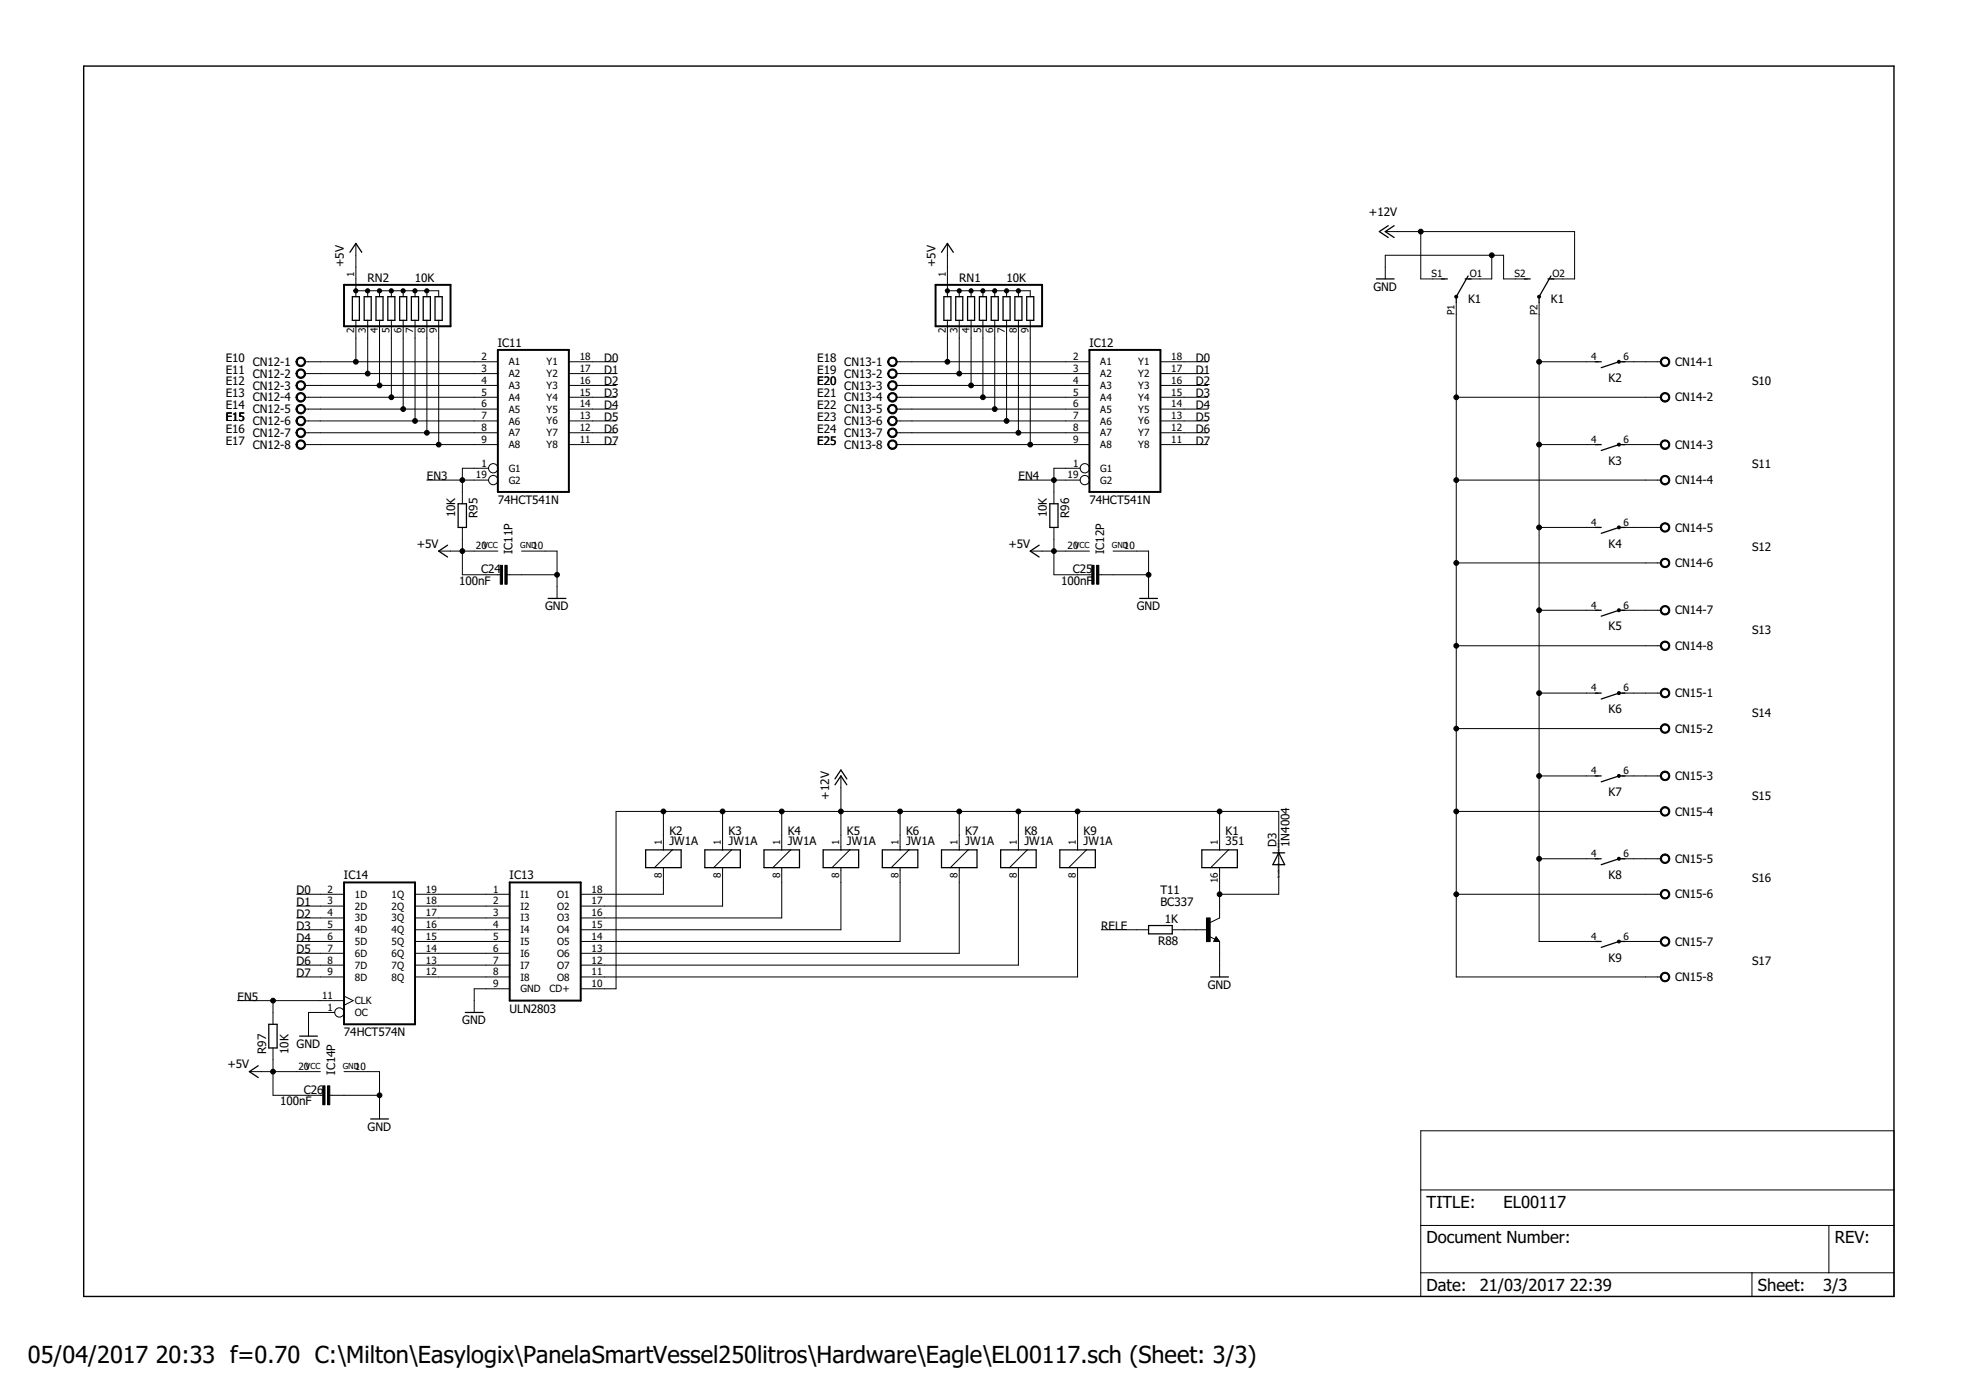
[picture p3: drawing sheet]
<svg xmlns="http://www.w3.org/2000/svg" width="297mm" height="210mm" viewBox="0 0 297 210" stroke-linecap="round" stroke-linejoin="round" font-family="sans-serif">
<path d="M12.6 9.9h272v184.9h-272z" fill="none" stroke="#000" stroke-width=".21"/>
<g fill="none" stroke="#000" stroke-width=".15">
<path d="M53.5 36.6v8M142.3 36.6v8M208.1 34.8h28.5v7.1h-3.6M213.5 34.8v7.1h3.5M224.1 38.4v3.5h-3.5M45.8 54.4h29M45.8 56.1h29M45.8 57.9h29M45.8 59.7h29M53.5 48.1v6.3M53.5 43.7h12.4v.9M55.2 43.7v.9"/>
<path d="M55.2 48.1v8M57 43.7v.9M57 48.1v9.8M58.8 43.7v.9M58.8 48.1v11.6M60.6 43.7v.9M60.6 48.1v13.4M62.4 43.7v.9M62.4 48.1v15.1M64.1 43.7v.9M64.1 48.1v16.9M65.9 48.1v18.7"/>
<path d="M85.5 54.4h7.1M85.5 56.1h7.1M85.5 57.9h7.1M85.5 59.7h7.1M134.7 54.4h29M134.7 56.1h29M134.7 57.9h29M134.7 59.7h29M142.3 43.7h12.5v.9M142.3 48.1v6.3M144.1 43.7v.9M144.1 48.1v8"/>
<path d="M145.9 43.7v.9M145.9 48.1v9.8M147.7 43.7v.9M147.7 48.1v11.6M149.5 43.7v.9M149.5 48.1v13.4M151.2 43.7v.9M151.2 48.1v15.1M153 43.7v.9M153 48.1v16.9M154.8 48.1v18.7M174.3 54.4h7.2"/>
<path d="M174.3 56.1h7.2M174.3 57.9h7.2M174.3 59.7h7.2M208.1 41.9v-3.5h17.8v3.5h3.6M218.8 59.7h30.8M218.8 45.5v101.3h30.8M231.2 54.4h8.9M231.2 45.5v96h8.9M243.7 54.4h5.9M45.8 61.5h29M45.8 63.2h29M45.8 65h29"/>
<path d="M45.8 66.8h29M64.1 72.1h9.3M69.5 79.2v7.2h5.6M73.4 70.4h-3.9v5.3M85.5 61.5h7.1M85.5 63.2h7.1M85.5 65h7.1M85.5 66.8h7.1M134.7 61.5h29M134.7 63.2h29M134.7 65h29M134.7 66.8h29"/>
<path d="M153 72.1h9.3M158.3 79.2v7.2h5.7M162.3 70.4h-4v5.3M174.3 61.5h7.2M174.3 63.2h7.2M174.3 65h7.2M174.3 66.8h7.2M218.8 72.1h30.8M231.2 66.8h8.9M231.2 79.2h8.9M243.7 66.8h5.9M243.7 79.2h5.9"/>
<path d="M65.9 82.8h8.9M76.2 86.4h7.5M78.4 82.8h5.3v7.1M154.8 82.8h8.9M165.1 86.4h7.5M167.2 82.8h5.4v7.1M218.8 84.6h30.8M218.8 97h30.8M231.2 91.7h8.9M243.7 91.7h5.9M126.3 116.6v11.1M218.8 109.5h30.8"/>
<path d="M231.2 104.1h8.9M231.2 116.6h8.9M243.7 104.1h5.9M243.7 116.6h5.9M44.6 134.4h7.1M44.6 136.1h7.1M44.6 137.9h7.1M44.6 139.7h7.1M62.4 134.4h14.2M62.4 136.1h14.2M62.4 137.9h14.2M62.4 139.7h14.2"/>
<path d="M99.7 130.4v4h-12.5M99.7 121.9v5.8M101 127.7l-2.7 2.7M108.6 130.4v5.7h-21.4M108.6 121.9v5.8M109.9 127.7l-2.7 2.7M117.5 130.4v7.5h-30.3M117.5 121.9v5.8M118.8 127.7l-2.7 2.7M126.3 130.4v9.3h-39.1M127.7 127.7l-2.7 2.7M135.2 130.4v11.1h-48"/>
<path d="M135.2 121.9v5.8M136.6 127.7l-2.7 2.7M144.1 121.9v5.8M144.1 130.4v12.8h-56.9M145.5 127.7l-2.7 2.7M153 121.9v5.8M153 130.4v14.6h-65.8M154.3 127.7l-2.6 2.7M161.9 130.4v16.4h-74.7M161.9 121.9v5.8M163.2 127.7l-2.6 2.7M165.5 139.7h7.1"/>
<path d="M176.1 139.7h5.4M183.2 134.4h8.9v-12.5h-99.5v26.7h-5.4M183.2 121.9v5.8M183.2 130.4v7.5l-1.4 .7M184.6 127.7l-2.7 2.7M218.8 121.9h30.8M218.8 134.4h30.8M231.2 129h8.9M243.7 129h5.9M35.7 150.3h16M41 150.3v3.6M41 157.5v7.1h7.5"/>
<path d="M44.6 141.5h7.1M44.6 146.8h7.1M44.6 143.2h7.1M44.6 145h7.1M50.3 152.1h-3.9v3.6M51.7 149.7l1.4 .6-1.4 .7M62.4 141.5h14.2M62.4 146.8h14.2M62.4 143.2h14.2M62.4 145h14.2M76.6 148.6h-5.4v3.5M181.7 140.7l.8 .4"/>
<path d="M182.7 140.8l.5 .7h-.8zM183.2 141.5v5.3M243.7 141.5h5.9M37.5 161h10.6M49.6 164.6h7.4M51.7 161h5.3v7.1M213.5 169.9h71.1v24.9h-71.1zM213.5 178.8h71.1M213.5 184.1h71.1M213.5 191.2h71.1M263.2 191.2v3.6M274.8 184.1v7.1"/>
<circle cx="74.1" cy="72.1" r=".7"/>
<circle cx="74.1" cy="70.4" r=".7"/>
<circle cx="163" cy="72.1" r=".7"/>
<circle cx="163" cy="70.4" r=".7"/>
<circle cx="51" cy="152.1" r=".7"/>
</g>
<path d="M51.7 42.8h16v6.2h-16zM74.8 52.6h10.7v21.3h-10.7zM140.6 42.8h16v6.2h-16zM163.7 52.6h10.6v21.3h-10.6zM51.7 132.6h10.7v21.3h-10.7zM76.6 132.6h10.6v17.7h-10.6z" fill="none" stroke="#000" stroke-width=".3"/>
<g fill="none" stroke="#000" stroke-width=".19">
<path d="M52.6 37.9l.9-1.3 .9 1.3M141.5 37.9l.8-1.3 .9 1.3M208.6 33.9l-1.4 .9 1.4 .9M209.5 33.9l-1.4 .9 1.4 .9M52.9 44.6h1.1v3.5h-1.1zM54.7 44.6h1.1v3.5h-1.1zM56.5 44.6h1.1v3.5h-1.1zM58.3 44.6h1v3.5h-1zM60 44.6h1.1v3.5h-1.1zM61.8 44.6h1.1v3.5h-1.1zM63.6 44.6h1.1v3.5h-1.1zM65.4 44.6h1v3.5h-1z"/>
<path d="M141.8 44.6h1.1v3.5h-1.1zM143.6 44.6h1.1v3.5h-1.1zM145.4 44.6h1v3.5h-1zM147.2 44.6h1v3.5h-1zM148.9 44.6h1.1v3.5h-1.1zM150.7 44.6h1.1v3.5h-1.1zM152.5 44.6h1v3.5h-1zM154.3 44.6h1v3.5h-1zM206.8 41.9h2.7M216.6 41.9h.9M220.1 41.9h.9M220.6 41.5l-1.8 3.1v.9"/>
<path d="M229 41.9h.9M232.6 41.9h.9M233 41.5l-1.8 3.1v.9M239.7 54.4h.9M244.1 54.4h-.9l-2.6 .8M68.8 75.7h1.3v3.5h-1.3zM157.7 75.7h1.3v3.5h-1.3zM239.7 79.2h.9M239.7 66.8h.9M244.1 79.2h-.9l-2.6 .9M244.1 66.8h-.9l-2.6 .9M67.2 81.9l-1.3 .9 1.3 .9"/>
<path d="M82.4 89.9h2.6M156.1 81.9l-1.3 .9 1.3 .9M171.2 89.9h2.7M239.7 91.7h.9M244.1 91.7h-.9l-2.6 .9M125.5 117.9l.8-1.3 .9 1.3M125.5 117l.8-1.3 .9 1.3M239.7 104.1h.9M239.7 116.6h.9M244.1 104.1h-.9l-2.6 .9M244.1 116.6h-.9l-2.6 .9M97 127.7h5.3v2.7h-5.3z"/>
<path d="M105.9 127.7h5.3v2.7h-5.3zM114.8 127.7h5.3v2.7h-5.3zM123.7 127.7h5.3v2.7h-5.3zM132.6 127.7h5.3v2.7h-5.3zM141.5 127.7h5.3v2.7h-5.3zM150.3 127.7h5.4v2.7h-5.4zM159.2 127.7h5.4v2.7h-5.4zM172.6 139.1h3.5v1.2h-3.5zM180.6 127.7h5.3v2.7h-5.3zM191.2 128.1h1.8M192.1 128.1l.9 1.8h-1.8zM239.7 129h.9"/>
<path d="M244.1 129h-.9l-2.6 .9M40.4 153.9h1.2v3.6h-1.2zM45 155.7h2.7M69.9 152.1h2.7M181.9 146.8h2.7M182.7 141.1l.1 .2h-.3l.2-.4 .4 .5h-.6M239.7 141.5h.9M244.1 141.5h-.9l-2.6 .8M38.8 160.1l-1.3 .9 1.3 .9M55.7 168.1h2.7"/>
</g>
<g fill="#000" stroke="#000" stroke-width=".15">
<path d="M44.6 53.9a.72 .72 0 0 1 1.2 .1 .72 .72 0 0 1-.4 1.1 .72 .72 0 0 1-.9-.7h.2a.54 .54 0 0 1 .7-.5 .54 .54 0 0 1 .1 .9 .54 .54 0 0 1-.8-.3v-.1h-.2z" fill-rule="evenodd"/>
<path d="M44.6 55.7a.72 .72 0 0 1 1.2 .1 .72 .72 0 0 1-.4 1 .72 .72 0 0 1-.9-.7h.2a.54 .54 0 0 1 .7-.4 .54 .54 0 0 1 .1 .9 .54 .54 0 0 1-.8-.3v-.2h-.2z" fill-rule="evenodd"/>
<path d="M44.6 57.4a.72 .72 0 0 1 1.2 .1 .72 .72 0 0 1-.4 1.1 .72 .72 0 0 1-.9-.7h.2a.54 .54 0 0 1 .7-.4 .54 .54 0 0 1 .1 .9 .54 .54 0 0 1-.8-.3v-.2h-.2z" fill-rule="evenodd"/>
<path d="M44.6 59.2a.72 .72 0 0 1 1.2 .1 .72 .72 0 0 1-.4 1.1 .72 .72 0 0 1-.9-.7h.2a.54 .54 0 0 1 .7-.5 .54 .54 0 0 1 .1 .9 .54 .54 0 0 1-.8-.2v-.2h-.2z" fill-rule="evenodd"/>
<path d="M53.2 43.5l.4-.1 .2 .3-.1 .2-.3 .1-.3-.3h.4h-.4z" fill-rule="evenodd"/>
<path d="M55 43.5l.3-.1 .3 .3-.1 .2-.4 .1-.2-.3h.4h-.4z" fill-rule="evenodd"/>
<path d="M56.7 43.5l.4-.1 .2 .3v.2l-.4 .1-.2-.3h.3h-.3z" fill-rule="evenodd"/>
<path d="M58.5 43.5l.4-.1 .2 .3v.2l-.4 .1-.2-.3h.3h-.3z" fill-rule="evenodd"/>
<path d="M60.3 43.5l.4-.1 .2 .3-.1 .2-.3 .1-.2-.3h.3h-.3z" fill-rule="evenodd"/>
<path d="M62.1 43.5l.3-.1 .3 .3-.1 .2-.3 .1-.3-.3h.4h-.4z" fill-rule="evenodd"/>
<path d="M63.9 43.5l.3-.1 .3 .3-.1 .2-.4 .1-.2-.3h.4h-.4z" fill-rule="evenodd"/>
<path d="M133.5 53.9a.71 .71 0 0 1 1.2 .1 .71 .71 0 0 1-.4 1.1 .71 .71 0 0 1-.9-.7h.1a.54 .54 0 0 1 .8-.6 .54 .54 0 0 1 .2 .9 .54 .54 0 0 1-.9-.2l-.1-.1h-.1z" fill-rule="evenodd"/>
<path d="M133.5 55.7a.71 .71 0 0 1 1.2 .1 .71 .71 0 0 1-.4 1 .71 .71 0 0 1-.9-.7h.1a.54 .54 0 0 1 .8-.5 .54 .54 0 0 1 .2 .9 .54 .54 0 0 1-.9-.2l-.1-.2h-.1z" fill-rule="evenodd"/>
<path d="M133.5 57.4a.71 .71 0 0 1 1.2 .1 .71 .71 0 0 1-.4 1.1 .71 .71 0 0 1-.9-.7h.1a.54 .54 0 0 1 .8-.5 .54 .54 0 0 1 .2 .9 .54 .54 0 0 1-.9-.2l-.1-.2h-.1z" fill-rule="evenodd"/>
<path d="M133.5 59.2a.71 .71 0 0 1 1.2 .1 .71 .71 0 0 1-.4 1.1 .71 .71 0 0 1-.9-.7h.1a.54 .54 0 0 1 .8-.5 .54 .54 0 0 1 .2 .8 .54 .54 0 0 1-.9-.1l-.1-.2h-.1z" fill-rule="evenodd"/>
<path d="M142.1 43.5l.4-.1 .2 .3-.1 .2-.3 .1-.3-.3h.4h-.4z" fill-rule="evenodd"/>
<path d="M143.9 43.5l.3-.1 .2 .3v.2l-.4 .1-.2-.3h.4h-.4z" fill-rule="evenodd"/>
<path d="M145.6 43.5l.4-.1 .2 .3v.2l-.4 .1-.2-.3h.3h-.3z" fill-rule="evenodd"/>
<path d="M147.4 43.5l.4-.1 .2 .3-.1 .2-.3 .1-.2-.3h.3h-.3z" fill-rule="evenodd"/>
<path d="M149.2 43.5l.4-.1 .2 .3-.1 .2-.3 .1-.3-.3h.4h-.4z" fill-rule="evenodd"/>
<path d="M151 43.5l.3-.1 .3 .3-.1 .2-.4 .1-.2-.3h.4h-.4z" fill-rule="evenodd"/>
<path d="M152.8 43.5l.3-.1 .2 .3v.2l-.4 .1-.2-.3h.4h-.4z" fill-rule="evenodd"/>
<path d="M218.6 44.4l.2-.1 .1 .1 .1 .2-.1 .1h-.3z" fill-rule="evenodd"/>
<path d="M231.1 44.4l.1-.1 .2 .1 .1 .2-.1 .1h-.3z" fill-rule="evenodd"/>
<path d="M243.1 54.2l.1-.1 .2 .1v.3h-.3z" fill-rule="evenodd"/>
<path d="M249.6 53.9a.72 .72 0 0 1 1.2 .1 .72 .72 0 0 1-.4 1.1 .72 .72 0 0 1-1-.7h.2a.54 .54 0 0 1 .8-.5 .54 .54 0 0 1 .1 .9 .54 .54 0 0 1-.8-.3l-.1-.1h-.2z" fill-rule="evenodd"/>
<path d="M249.6 59.2a.72 .72 0 0 1 1.2 .1 .72 .72 0 0 1-.4 1.1 .72 .72 0 0 1-1-.7h.2a.54 .54 0 0 1 .8-.5 .54 .54 0 0 1 .1 .9 .54 .54 0 0 1-.8-.2l-.1-.2h-.2z" fill-rule="evenodd"/>
<path d="M44.6 61a.72 .72 0 0 1 1.2 .1 .72 .72 0 0 1-.4 1.1 .72 .72 0 0 1-.9-.7h.2a.54 .54 0 0 1 .7-.5 .54 .54 0 0 1 .1 .9 .54 .54 0 0 1-.8-.2v-.2h-.2z" fill-rule="evenodd"/>
<path d="M44.6 62.8a.72 .72 0 0 1 1.2 0 .72 .72 0 0 1-.4 1.1 .72 .72 0 0 1-.9-.7h.2a.54 .54 0 0 1 .7-.4 .54 .54 0 0 1 .1 .9 .54 .54 0 0 1-.8-.3v-.2h-.2z" fill-rule="evenodd"/>
<path d="M44.6 64.6a.72 .72 0 0 1 1.2 0 .72 .72 0 0 1-.4 1.1 .72 .72 0 0 1-.9-.7h.2a.54 .54 0 0 1 .8-.4 .54 .54 0 0 1 .1 .9 .54 .54 0 0 1-.9-.3v-.2h-.2z" fill-rule="evenodd"/>
<path d="M44.6 66.3a.72 .72 0 0 1 1.2 .1 .72 .72 0 0 1-.4 1.1 .72 .72 0 0 1-.9-.7h.2a.54 .54 0 0 1 .8-.4 .54 .54 0 0 1 .1 .9 .54 .54 0 0 1-.9-.3v-.2h-.2z" fill-rule="evenodd"/>
<path d="M133.5 61a.71 .71 0 0 1 1.2 .1 .71 .71 0 0 1-.4 1 .71 .71 0 0 1-.9-.6h.1a.54 .54 0 0 1 .8-.6 .54 .54 0 0 1 .2 .9 .54 .54 0 0 1-.9-.1l-.1-.2h-.1z" fill-rule="evenodd"/>
<path d="M133.5 62.8a.71 .71 0 0 1 1.2 .1 .71 .71 0 0 1-.4 1 .71 .71 0 0 1-.9-.7h.1a.54 .54 0 0 1 .8-.5 .54 .54 0 0 1 .2 .9 .54 .54 0 0 1-.9-.2l-.1-.2h-.1z" fill-rule="evenodd"/>
<path d="M133.5 64.6a.71 .71 0 0 1 1.2 0 .71 .71 0 0 1-.4 1.1 .71 .71 0 0 1-.9-.7h.1a.54 .54 0 0 1 .8-.5 .54 .54 0 0 1 .2 .9 .54 .54 0 0 1-.9-.2l-.1-.2h-.1z" fill-rule="evenodd"/>
<path d="M133.5 66.3a.71 .71 0 0 1 1.2 .1 .71 .71 0 0 1-.4 1.1 .71 .71 0 0 1-.9-.7h.1a.54 .54 0 0 1 .8-.5 .54 .54 0 0 1 .2 .9 .54 .54 0 0 1-.9-.2l-.1-.2h-.1z" fill-rule="evenodd"/>
<path d="M249.6 66.3a.72 .72 0 0 1 1.2 .1 .72 .72 0 0 1-.4 1.1 .72 .72 0 0 1-1-.7h.2a.54 .54 0 0 1 .8-.4 .54 .54 0 0 1 .1 .9 .54 .54 0 0 1-.8-.3l-.1-.2h-.2z" fill-rule="evenodd"/>
<path d="M249.6 71.7a.72 .72 0 0 1 1.2 0 .72 .72 0 0 1-.4 1.1 .72 .72 0 0 1-1-.7h.2a.54 .54 0 0 1 .8-.4 .54 .54 0 0 1 .1 .9 .54 .54 0 0 1-.8-.3l-.1-.2h-.2z" fill-rule="evenodd"/>
<path d="M249.6 78.8a.72 .72 0 0 1 1.2 .1 .72 .72 0 0 1-.4 1 .72 .72 0 0 1-1-.7h.2a.54 .54 0 0 1 .8-.4 .54 .54 0 0 1 .1 .9 .54 .54 0 0 1-.8-.3l-.1-.2h-.2z" fill-rule="evenodd"/>
<path d="M249.6 84.1a.72 .72 0 0 1 1.2 .1 .72 .72 0 0 1-.4 1.1 .72 .72 0 0 1-1-.7h.2a.54 .54 0 0 1 .8-.5 .54 .54 0 0 1 .1 .9 .54 .54 0 0 1-.8-.2l-.1-.2h-.2z" fill-rule="evenodd"/>
<path d="M249.6 91.2a.72 .72 0 0 1 1.2 .1 .72 .72 0 0 1-.4 1.1 .72 .72 0 0 1-1-.7h.2a.54 .54 0 0 1 .8-.5 .54 .54 0 0 1 .1 .9 .54 .54 0 0 1-.8-.2l-.1-.2h-.2z" fill-rule="evenodd"/>
<path d="M249.6 96.6a.72 .72 0 0 1 1.2 0 .72 .72 0 0 1-.4 1.1 .72 .72 0 0 1-1-.7h.2a.54 .54 0 0 1 .8-.4 .54 .54 0 0 1 .1 .9 .54 .54 0 0 1-.8-.3l-.1-.2h-.2z" fill-rule="evenodd"/>
<path d="M243.1 116.4h.3v.3l-.2 .1-.1-.1z" fill-rule="evenodd"/>
<path d="M249.6 103.7a.72 .72 0 0 1 1.2 0 .72 .72 0 0 1-.4 1.1 .72 .72 0 0 1-1-.7h.2a.54 .54 0 0 1 .8-.4 .54 .54 0 0 1 .1 .9 .54 .54 0 0 1-.8-.3l-.1-.2h-.2z" fill-rule="evenodd"/>
<path d="M249.6 109a.72 .72 0 0 1 1.2 .1 .72 .72 0 0 1-.4 1.1 .72 .72 0 0 1-1-.7h.2a.54 .54 0 0 1 .8-.5 .54 .54 0 0 1 .1 .9 .54 .54 0 0 1-.8-.2l-.1-.2h-.2z" fill-rule="evenodd"/>
<path d="M249.6 116.1a.72 .72 0 0 1 1.2 .1 .72 .72 0 0 1-.4 1.1 .72 .72 0 0 1-1-.7h.2a.54 .54 0 0 1 .8-.5 .54 .54 0 0 1 .1 .9 .54 .54 0 0 1-.8-.2l-.1-.2h-.2z" fill-rule="evenodd"/>
<path d="M243.1 128.9h.3v.3l-.2 .1-.1-.1z" fill-rule="evenodd"/>
<path d="M249.6 121.5a.72 .72 0 0 1 1.2 0 .72 .72 0 0 1-.4 1.1 .72 .72 0 0 1-1-.7h.2a.54 .54 0 0 1 .8-.4 .54 .54 0 0 1 .1 .9 .54 .54 0 0 1-.8-.3l-.1-.2h-.2z" fill-rule="evenodd"/>
<path d="M249.6 128.6a.72 .72 0 0 1 1.2 0 .72 .72 0 0 1-.4 1.1 .72 .72 0 0 1-1-.7h.2a.54 .54 0 0 1 .8-.4 .54 .54 0 0 1 .1 .9 .54 .54 0 0 1-.8-.3l-.1-.2h-.2z" fill-rule="evenodd"/>
<path d="M249.6 133.9a.72 .72 0 0 1 1.2 .1 .72 .72 0 0 1-.4 1.1 .72 .72 0 0 1-1-.7h.2a.54 .54 0 0 1 .8-.5 .54 .54 0 0 1 .1 .9 .54 .54 0 0 1-.8-.3l-.1-.1h-.2z" fill-rule="evenodd"/>
<path d="M243.1 141.3h.3v.3h-.3z" fill-rule="evenodd"/>
<path d="M249.6 141a.72 .72 0 0 1 1.2 .1 .72 .72 0 0 1-.4 1.1 .72 .72 0 0 1-1-.7h.2a.54 .54 0 0 1 .8-.5 .54 .54 0 0 1 .1 .9 .54 .54 0 0 1-.8-.3l-.1-.1h-.2z" fill-rule="evenodd"/>
<path d="M249.6 146.3a.72 .72 0 0 1 1.2 .1 .72 .72 0 0 1-.4 1.1 .72 .72 0 0 1-1-.7h.2a.54 .54 0 0 1 .8-.5 .54 .54 0 0 1 .1 .9 .54 .54 0 0 1-.8-.2l-.1-.2h-.2z" fill-rule="evenodd"/>
<circle cx="213.5" cy="34.8" r=".36"/>
<circle cx="224.1" cy="38.4" r=".36"/>
<circle cx="53.5" cy="54.4" r=".36"/>
<circle cx="55.2" cy="56.1" r=".36"/>
<circle cx="57" cy="57.9" r=".36"/>
<circle cx="58.8" cy="59.7" r=".36"/>
<circle cx="142.3" cy="54.4" r=".36"/>
<circle cx="144.1" cy="56.1" r=".36"/>
<circle cx="145.9" cy="57.9" r=".36"/>
<circle cx="147.7" cy="59.7" r=".36"/>
<circle cx="218.8" cy="59.7" r=".36"/>
<circle cx="231.2" cy="54.4" r=".36"/>
<circle cx="60.6" cy="61.5" r=".36"/>
<circle cx="62.4" cy="63.2" r=".36"/>
<circle cx="64.1" cy="65" r=".36"/>
<circle cx="65.9" cy="66.8" r=".36"/>
<circle cx="69.5" cy="72.1" r=".36"/>
<circle cx="149.5" cy="61.5" r=".36"/>
<circle cx="151.2" cy="63.2" r=".36"/>
<circle cx="153" cy="65" r=".36"/>
<circle cx="154.8" cy="66.8" r=".36"/>
<circle cx="158.3" cy="72.1" r=".36"/>
<circle cx="218.8" cy="72.1" r=".36"/>
<circle cx="231.2" cy="66.8" r=".36"/>
<circle cx="231.2" cy="79.2" r=".36"/>
<circle cx="243.2" cy="79.2" r=".23"/>
<circle cx="243.2" cy="66.8" r=".23"/>
<circle cx="69.5" cy="82.8" r=".36"/>
<circle cx="83.7" cy="86.4" r=".36"/>
<circle cx="158.3" cy="82.8" r=".36"/>
<circle cx="172.6" cy="86.4" r=".36"/>
<circle cx="218.8" cy="84.6" r=".36"/>
<circle cx="218.8" cy="97" r=".36"/>
<circle cx="231.2" cy="91.7" r=".36"/>
<circle cx="243.2" cy="91.7" r=".23"/>
<circle cx="218.8" cy="109.5" r=".36"/>
<circle cx="231.2" cy="116.6" r=".36"/>
<circle cx="231.2" cy="104.1" r=".36"/>
<circle cx="243.2" cy="104.1" r=".23"/>
<circle cx="99.7" cy="121.9" r=".36"/>
<circle cx="108.6" cy="121.9" r=".36"/>
<circle cx="117.5" cy="121.9" r=".36"/>
<circle cx="126.3" cy="121.9" r=".36"/>
<circle cx="135.2" cy="121.9" r=".36"/>
<circle cx="144.1" cy="121.9" r=".36"/>
<circle cx="153" cy="121.9" r=".36"/>
<circle cx="161.9" cy="121.9" r=".36"/>
<circle cx="183.2" cy="134.4" r=".36"/>
<circle cx="183.2" cy="121.9" r=".36"/>
<circle cx="218.8" cy="121.9" r=".36"/>
<circle cx="218.8" cy="134.4" r=".36"/>
<circle cx="231.2" cy="129" r=".36"/>
<circle cx="41" cy="150.3" r=".36"/>
<circle cx="41" cy="161" r=".36"/>
<circle cx="57" cy="164.6" r=".36"/>
</g>
<path d="M75.2 84.9h.3v2.9h-.3zM75.9 84.9h.3v2.9h-.3zM164 84.9h.4v2.9h-.4zM164.8 84.9h.3v2.9h-.3zM181.3 137.9h.5v3.6h-.5zM48.5 163.2h.3v2.8h-.3zM49.2 163.2h.4v2.8h-.4z" fill="#000" stroke="#000" stroke-width=".15"/>
<g font-size="3.5">
<text x="4.2" y="204.7">05/04/2017</text>
<text x="23.4" y="204.7">20:33 f=0.70 C:\Milton\Easylogix\PanelaSmartVessel250litros\Hardware\Eagle\EL00117.sch (Sheet: 3/3)</text>
</g>
<g font-size="2.5">
<text x="214.3" y="181.5">TITLE:</text>
<text x="225.9" y="181.5">EL00117</text>
<text x="214.3" y="186.8">Document Number:</text>
<text x="275.7" y="186.8">REV:</text>
<text x="214.3" y="193.9">Date:</text>
<text x="222.3" y="193.9">21/03/2017</text>
<text x="235.9" y="193.9">22:39</text>
<text x="264.1" y="193.9">Sheet:</text>
<text x="273.9" y="193.9">3/3</text>
</g>
<g font-size="1.8">
<text x="205.7" y="32.5">+12V</text>
<text x="51.7" y="40.1" transform="rotate(-90 51.7 40.1)">+5V</text>
<text x="140.6" y="40.1" transform="rotate(-90 140.6 40.1)">+5V</text>
<text x="55.2" y="42.4">RN2</text>
<text x="62.4" y="42.4">10K</text>
<text x="144.1" y="42.4">RN1</text>
<text x="151.2" y="42.4">10K</text>
<text x="206.3" y="43.7">GND</text>
<text x="220.6" y="45.5">K1</text>
<text x="233" y="45.5">K1</text>
<text x="74.8" y="52.1">IC11</text>
<text x="163.7" y="52.1">IC12</text>
<text x="33.9" y="54.4">E10</text>
<text x="33.9" y="56.1">E11</text>
<text x="33.9" y="57.9">E12</text>
<text x="33.9" y="59.7">E13</text>
<text x="38" y="55">CN12-1</text>
<text x="38" y="56.8">CN12-2</text>
<text x="38" y="58.5">CN12-3</text>
<text x="90.8" y="54.4">D0</text>
<text x="90.8" y="56.1">D1</text>
<text x="90.8" y="57.9">D2</text>
<text x="90.8" y="59.7">D3</text>
<text x="122.8" y="54.4">E18</text>
<text x="122.8" y="56.1">E19</text>
<text x="122.8" y="57.9">E20</text>
<text x="122.8" y="59.7">E21</text>
<text x="126.9" y="55">CN13-1</text>
<text x="126.9" y="56.8">CN13-2</text>
<text x="126.9" y="58.5">CN13-3</text>
<text x="179.7" y="54.4">D0</text>
<text x="179.7" y="56.1">D1</text>
<text x="179.7" y="57.9">D2</text>
<text x="179.7" y="59.7">D3</text>
<text x="241.7" y="57.4">K2</text>
<text x="251.7" y="55">CN14-1</text>
<text x="263.2" y="57.9">S10</text>
<text x="33.9" y="61.5">E14</text>
<text x="33.9" y="63.3">E15</text>
<text x="33.9" y="65">E16</text>
<text x="38" y="60.3">CN12-4</text>
<text x="38" y="62.1">CN12-5</text>
<text x="38" y="63.9">CN12-6</text>
<text x="38" y="65.7">CN12-7</text>
<text x="90.8" y="61.5">D4</text>
<text x="90.8" y="63.3">D5</text>
<text x="90.8" y="65">D6</text>
<text x="122.8" y="61.5">E22</text>
<text x="122.8" y="63.3">E23</text>
<text x="122.8" y="65">E24</text>
<text x="126.9" y="60.3">CN13-4</text>
<text x="126.9" y="62.1">CN13-5</text>
<text x="126.9" y="63.9">CN13-6</text>
<text x="126.9" y="65.7">CN13-7</text>
<text x="179.7" y="61.5">D4</text>
<text x="179.7" y="63.3">D5</text>
<text x="179.7" y="65">D6</text>
<text x="251.7" y="60.3">CN14-2</text>
<text x="33.9" y="66.8">E17</text>
<text x="38" y="67.4">CN12-8</text>
<text x="90.8" y="66.8">D7</text>
<text x="122.8" y="66.8">E25</text>
<text x="126.9" y="67.4">CN13-8</text>
<text x="179.7" y="66.8">D7</text>
<text x="241.7" y="69.8">K3</text>
<text x="251.7" y="67.4">CN14-3</text>
<text x="263.2" y="70.4">S11</text>
<text x="64.1" y="72.1">EN3</text>
<text x="68.4" y="77.7" transform="rotate(-90 68.4 77.7)">10K</text>
<text x="71.8" y="77.8" transform="rotate(-90 71.8 77.8)">R95</text>
<text x="74.8" y="75.7">74HCT541N</text>
<text x="153" y="72.1">EN4</text>
<text x="157.3" y="77.7" transform="rotate(-90 157.3 77.7)">10K</text>
<text x="160.6" y="77.8" transform="rotate(-90 160.6 77.8)">R96</text>
<text x="163.7" y="75.7">74HCT541N</text>
<text x="251.7" y="72.8">CN14-4</text>
<text x="62.6" y="82.3">+5V</text>
<text x="77" y="83.2" transform="rotate(-90 77 83.2)">IC11P</text>
<text x="151.5" y="82.3">+5V</text>
<text x="165.9" y="83.2" transform="rotate(-90 165.9 83.2)">IC12P</text>
<text x="241.7" y="82.3">K4</text>
<text x="251.7" y="79.9">CN14-5</text>
<text x="263.2" y="82.8">S12</text>
<text x="69" y="87.9">100nF</text>
<text x="72.3" y="86.1">C24</text>
<text x="159.4" y="87.9">100nF</text>
<text x="161.2" y="86.1">C25</text>
<text x="251.7" y="85.2">CN14-6</text>
<text x="81.9" y="91.7">GND</text>
<text x="170.8" y="91.7">GND</text>
<text x="241.7" y="94.7">K5</text>
<text x="251.7" y="92.3">CN14-7</text>
<text x="263.2" y="95.2">S13</text>
<text x="251.7" y="97.7">CN14-8</text>
<text x="241.7" y="107.2">K6</text>
<text x="251.7" y="104.8">CN15-1</text>
<text x="263.2" y="107.7">S14</text>
<text x="251.7" y="110.1">CN15-2</text>
<text x="241.7" y="119.6">K7</text>
<text x="251.7" y="117.2">CN15-3</text>
<text x="100.6" y="125.5">K2</text>
<text x="109.5" y="125.5">K3</text>
<text x="118.3" y="125.5">K4</text>
<text x="124.6" y="120.1" transform="rotate(-90 124.6 120.1)">+12V</text>
<text x="127.2" y="125.5">K5</text>
<text x="136.1" y="125.5">K6</text>
<text x="145" y="125.5">K7</text>
<text x="153.9" y="125.5">K8</text>
<text x="162.8" y="125.5">K9</text>
<text x="184.1" y="125.5">K1</text>
<text x="251.7" y="122.5">CN15-4</text>
<text x="263.2" y="120.1">S15</text>
<text x="100.6" y="127">JW1A</text>
<text x="109.5" y="127">JW1A</text>
<text x="118.3" y="127">JW1A</text>
<text x="127.2" y="127">JW1A</text>
<text x="136.1" y="127">JW1A</text>
<text x="145" y="127">JW1A</text>
<text x="153.9" y="127">JW1A</text>
<text x="162.8" y="127">JW1A</text>
<text x="184.1" y="127">351</text>
<text x="191.8" y="127.2" transform="rotate(-90 191.8 127.2)">D3</text>
<text x="193.7" y="127.2" transform="rotate(-90 193.7 127.2)">1N4004</text>
<text x="251.7" y="129.7">CN15-5</text>
<text x="44.6" y="134.4">D0</text>
<text x="44.6" y="136.1">D1</text>
<text x="44.6" y="137.9">D2</text>
<text x="51.7" y="132.1">IC14</text>
<text x="76.6" y="132">IC13</text>
<text x="174.3" y="136.1">BC337</text>
<text x="174.3" y="134.4">T11</text>
<text x="241.7" y="132.1">K8</text>
<text x="251.7" y="135">CN15-6</text>
<text x="263.2" y="132.6">S16</text>
<text x="44.6" y="139.7">D3</text>
<text x="44.6" y="141.5">D4</text>
<text x="44.6" y="143.2">D5</text>
<text x="165.5" y="139.7">RELE</text>
<text x="174" y="142">R88</text>
<text x="175" y="138.6">1K</text>
<text x="251.7" y="142.1">CN15-7</text>
<text x="44.6" y="145">D6</text>
<text x="44.6" y="146.8">D7</text>
<text x="181.5" y="148.6">GND</text>
<text x="241.7" y="144.5">K9</text>
<text x="251.7" y="147.4">CN15-8</text>
<text x="263.2" y="145">S17</text>
<text x="35.7" y="150.4">EN5</text>
<text x="51.7" y="155.7">74HCT574N</text>
<text x="69.5" y="153.9">GND</text>
<text x="76.6" y="152.1">ULN2803</text>
<text x="34.2" y="160.5">+5V</text>
<text x="40" y="158.4" transform="rotate(-90 40 158.4)">R97</text>
<text x="43.3" y="158.4" transform="rotate(-90 43.3 158.4)">10K</text>
<text x="44.6" y="157.5">GND</text>
<text x="50.4" y="161.5" transform="rotate(-90 50.4 161.5)">IC14P</text>
<text x="42.1" y="166.1">100nF</text>
<text x="45.6" y="164.3">C26</text>
<text x="55.2" y="169.9">GND</text>
</g>
<g font-size="1.5">
<text x="53.2" y="41.7" transform="rotate(-90 53.2 41.7)">1</text>
<text x="142.1" y="41.7" transform="rotate(-90 142.1 41.7)">1</text>
<text x="215.1" y="41.7">S1</text>
<text x="220.8" y="41.7">O1</text>
<text x="227.5" y="41.7">S2</text>
<text x="233.3" y="41.7">O2</text>
<text x="218.5" y="47.4" transform="rotate(-90 218.5 47.4)">P1</text>
<text x="231" y="47.4" transform="rotate(-90 231 47.4)">P2</text>
<text x="53.2" y="50.1" transform="rotate(-90 53.2 50.1)">2</text>
<text x="55" y="50.1" transform="rotate(-90 55 50.1)">3</text>
<text x="56.8" y="50.1" transform="rotate(-90 56.8 50.1)">4</text>
<text x="58.5" y="50.1" transform="rotate(-90 58.5 50.1)">5</text>
<text x="60.3" y="50.1" transform="rotate(-90 60.3 50.1)">6</text>
<text x="62.1" y="50.1" transform="rotate(-90 62.1 50.1)">7</text>
<text x="63.9" y="50.1" transform="rotate(-90 63.9 50.1)">8</text>
<text x="65.7" y="50.1" transform="rotate(-90 65.7 50.1)">9</text>
<text x="142.1" y="50.1" transform="rotate(-90 142.1 50.1)">2</text>
<text x="143.9" y="50.1" transform="rotate(-90 143.9 50.1)">3</text>
<text x="145.7" y="50.1" transform="rotate(-90 145.7 50.1)">4</text>
<text x="147.4" y="50.1" transform="rotate(-90 147.4 50.1)">5</text>
<text x="149.2" y="50.1" transform="rotate(-90 149.2 50.1)">6</text>
<text x="151" y="50.1" transform="rotate(-90 151 50.1)">7</text>
<text x="152.8" y="50.1" transform="rotate(-90 152.8 50.1)">8</text>
<text x="154.5" y="50.1" transform="rotate(-90 154.5 50.1)">9</text>
<text x="72.3" y="54.1">2</text>
<text x="72.3" y="55.9">3</text>
<text x="72.3" y="57.7">4</text>
<text x="72.3" y="59.4">5</text>
<text x="76.4" y="54.9">A1</text>
<text x="76.4" y="56.7">A2</text>
<text x="76.4" y="58.5">A3</text>
<text x="82.1" y="58.4">Y3</text>
<text x="82.1" y="56.7">Y2</text>
<text x="82.1" y="54.9">Y1</text>
<text x="87.1" y="59.4">15</text>
<text x="87.1" y="57.7">16</text>
<text x="87.1" y="55.9">17</text>
<text x="87.1" y="54.1">18</text>
<text x="161.2" y="54.1">2</text>
<text x="161.2" y="55.9">3</text>
<text x="161.2" y="57.7">4</text>
<text x="161.2" y="59.4">5</text>
<text x="165.3" y="54.9">A1</text>
<text x="165.3" y="56.7">A2</text>
<text x="165.3" y="58.5">A3</text>
<text x="171" y="58.4">Y3</text>
<text x="171" y="56.7">Y2</text>
<text x="171" y="54.9">Y1</text>
<text x="176" y="59.4">15</text>
<text x="176" y="57.7">16</text>
<text x="176" y="55.9">17</text>
<text x="176" y="54.1">18</text>
<text x="239.1" y="54.1">4</text>
<text x="243.9" y="54.1">6</text>
<text x="72.3" y="61.2">6</text>
<text x="72.3" y="63">7</text>
<text x="72.3" y="64.8">8</text>
<text x="76.4" y="60.2">A4</text>
<text x="76.4" y="62">A5</text>
<text x="76.4" y="63.8">A6</text>
<text x="76.4" y="65.6">A7</text>
<text x="82.1" y="65.6">Y7</text>
<text x="82.1" y="63.8">Y6</text>
<text x="82.1" y="62">Y5</text>
<text x="82.1" y="60.2">Y4</text>
<text x="87.1" y="64.8">12</text>
<text x="87.1" y="63">13</text>
<text x="87.1" y="61.2">14</text>
<text x="161.2" y="61.2">6</text>
<text x="161.2" y="63">7</text>
<text x="161.2" y="64.8">8</text>
<text x="165.3" y="60.2">A4</text>
<text x="165.3" y="62">A5</text>
<text x="165.3" y="63.8">A6</text>
<text x="165.3" y="65.6">A7</text>
<text x="171" y="65.6">Y7</text>
<text x="171" y="63.8">Y6</text>
<text x="171" y="62">Y5</text>
<text x="171" y="60.2">Y4</text>
<text x="176" y="64.8">12</text>
<text x="176" y="63">13</text>
<text x="176" y="61.2">14</text>
<text x="71.5" y="71.9">19</text>
<text x="72.3" y="70.1">1</text>
<text x="72.3" y="66.6">9</text>
<text x="76.4" y="70.9">G1</text>
<text x="76.4" y="67.3">A8</text>
<text x="82.1" y="67.3">Y8</text>
<text x="87.1" y="66.6">11</text>
<text x="160.4" y="71.9">19</text>
<text x="161.2" y="70.1">1</text>
<text x="161.2" y="66.6">9</text>
<text x="165.3" y="70.9">G1</text>
<text x="165.3" y="67.3">A8</text>
<text x="171" y="67.3">Y8</text>
<text x="176" y="66.6">11</text>
<text x="239.1" y="66.6">4</text>
<text x="243.9" y="66.6">6</text>
<text x="76.4" y="72.7">G2</text>
<text x="165.3" y="72.7">G2</text>
<text x="71.5" y="82.6">20</text>
<text x="80" y="82.6">10</text>
<text x="160.4" y="82.6">20</text>
<text x="168.9" y="82.6">10</text>
<text x="239.1" y="79">4</text>
<text x="243.9" y="79">6</text>
<text x="239.1" y="91.4">4</text>
<text x="243.9" y="91.4">6</text>
<text x="239.1" y="103.9">4</text>
<text x="243.9" y="103.9">6</text>
<text x="239.1" y="116.3">4</text>
<text x="243.9" y="116.3">6</text>
<text x="99.4" y="131.9" transform="rotate(-90 99.4 131.9)">8</text>
<text x="99.4" y="127" transform="rotate(-90 99.4 127)">1</text>
<text x="108.3" y="131.9" transform="rotate(-90 108.3 131.9)">8</text>
<text x="108.3" y="127" transform="rotate(-90 108.3 127)">1</text>
<text x="117.2" y="131.9" transform="rotate(-90 117.2 131.9)">8</text>
<text x="117.2" y="127" transform="rotate(-90 117.2 127)">1</text>
<text x="126.1" y="131.9" transform="rotate(-90 126.1 131.9)">8</text>
<text x="126.1" y="127" transform="rotate(-90 126.1 127)">1</text>
<text x="135" y="131.9" transform="rotate(-90 135 131.9)">8</text>
<text x="135" y="127" transform="rotate(-90 135 127)">1</text>
<text x="143.9" y="131.9" transform="rotate(-90 143.9 131.9)">8</text>
<text x="143.9" y="127" transform="rotate(-90 143.9 127)">1</text>
<text x="152.8" y="131.9" transform="rotate(-90 152.8 131.9)">8</text>
<text x="152.8" y="127" transform="rotate(-90 152.8 127)">1</text>
<text x="161.7" y="131.9" transform="rotate(-90 161.7 131.9)">8</text>
<text x="161.7" y="127" transform="rotate(-90 161.7 127)">1</text>
<text x="183" y="127" transform="rotate(-90 183 127)">1</text>
<text x="239.1" y="128.8">4</text>
<text x="243.9" y="128.8">6</text>
<text x="49.2" y="134.1">2</text>
<text x="49.2" y="135.9">3</text>
<text x="49.2" y="137.7">4</text>
<text x="53.3" y="134.9">1D</text>
<text x="53.3" y="136.7">2D</text>
<text x="58.8" y="136.7">2Q</text>
<text x="58.8" y="134.9">1Q</text>
<text x="64" y="137.7">17</text>
<text x="64" y="135.9">18</text>
<text x="64" y="134.1">19</text>
<text x="74.1" y="134.1">1</text>
<text x="74.1" y="135.9">2</text>
<text x="74.1" y="137.7">3</text>
<text x="78.2" y="134.9">I1</text>
<text x="78.2" y="136.7">I2</text>
<text x="83.7" y="134.9">O1</text>
<text x="83.7" y="136.7">O2</text>
<text x="88.9" y="134.1">18</text>
<text x="88.9" y="135.9">17</text>
<text x="88.9" y="137.7">16</text>
<text x="183" y="132.7" transform="rotate(-90 183 132.7)">16</text>
<text x="49.2" y="139.4">5</text>
<text x="49.2" y="141.2">6</text>
<text x="49.2" y="143">7</text>
<text x="53.3" y="138.4">3D</text>
<text x="53.3" y="140.2">4D</text>
<text x="53.3" y="142">5D</text>
<text x="53.3" y="143.8">6D</text>
<text x="58.8" y="143.8">6Q</text>
<text x="58.8" y="142">5Q</text>
<text x="58.8" y="140.2">4Q</text>
<text x="58.8" y="138.4">3Q</text>
<text x="64" y="143">14</text>
<text x="64" y="141.2">15</text>
<text x="64" y="139.4">16</text>
<text x="74.1" y="139.4">4</text>
<text x="74.1" y="141.2">5</text>
<text x="74.1" y="143">6</text>
<text x="78.2" y="138.4">I3</text>
<text x="78.2" y="140.2">I4</text>
<text x="78.2" y="142">I5</text>
<text x="78.2" y="143.8">I6</text>
<text x="83.7" y="138.4">O3</text>
<text x="83.7" y="140.2">O4</text>
<text x="83.7" y="142">O5</text>
<text x="83.7" y="143.8">O6</text>
<text x="88.9" y="139.4">15</text>
<text x="88.9" y="141.2">14</text>
<text x="88.9" y="143">13</text>
<text x="239.1" y="141.2">4</text>
<text x="243.9" y="141.2">6</text>
<text x="49.2" y="144.8">8</text>
<text x="49.2" y="146.6">9</text>
<text x="53.3" y="145.6">7D</text>
<text x="53.3" y="147.3">8D</text>
<text x="58.8" y="147.3">8Q</text>
<text x="58.8" y="145.5">7Q</text>
<text x="64" y="146.6">12</text>
<text x="64" y="144.8">13</text>
<text x="74.1" y="144.8">7</text>
<text x="74.1" y="146.6">8</text>
<text x="74.1" y="148.3">9</text>
<text x="78.2" y="145.6">I7</text>
<text x="78.2" y="147.3">I8</text>
<text x="78.2" y="149.1">GND</text>
<text x="82.6" y="149.1">CD+</text>
<text x="83.7" y="147.3">O8</text>
<text x="83.7" y="145.5">O7</text>
<text x="88.9" y="146.6">11</text>
<text x="88.9" y="144.8">12</text>
<text x="88.9" y="148.3">10</text>
<text x="48.4" y="150.1">11</text>
<text x="49.2" y="151.9">1</text>
<text x="53.3" y="152.7">OC</text>
<text x="53.3" y="150.9">CLK</text>
<text x="44.8" y="160.8">20</text>
<text x="53.3" y="160.8">10</text>
</g>
<g font-size="1.2">
<text x="72.6" y="82.4">VCC</text>
<text x="78.2" y="82.4">GND</text>
<text x="161.5" y="82.4">VCC</text>
<text x="167.1" y="82.4">GND</text>
<text x="45.9" y="160.6">VCC</text>
<text x="51.5" y="160.6">GND</text>
</g>
<g font-size=".4">
<text x="192.3" y="131.9" transform="rotate(-90 192.3 131.9)">SpiceOrder 1</text>
<text x="192.3" y="128.4" transform="rotate(-90 192.3 128.4)">SpiceOrder 2</text>
</g>
</svg>
